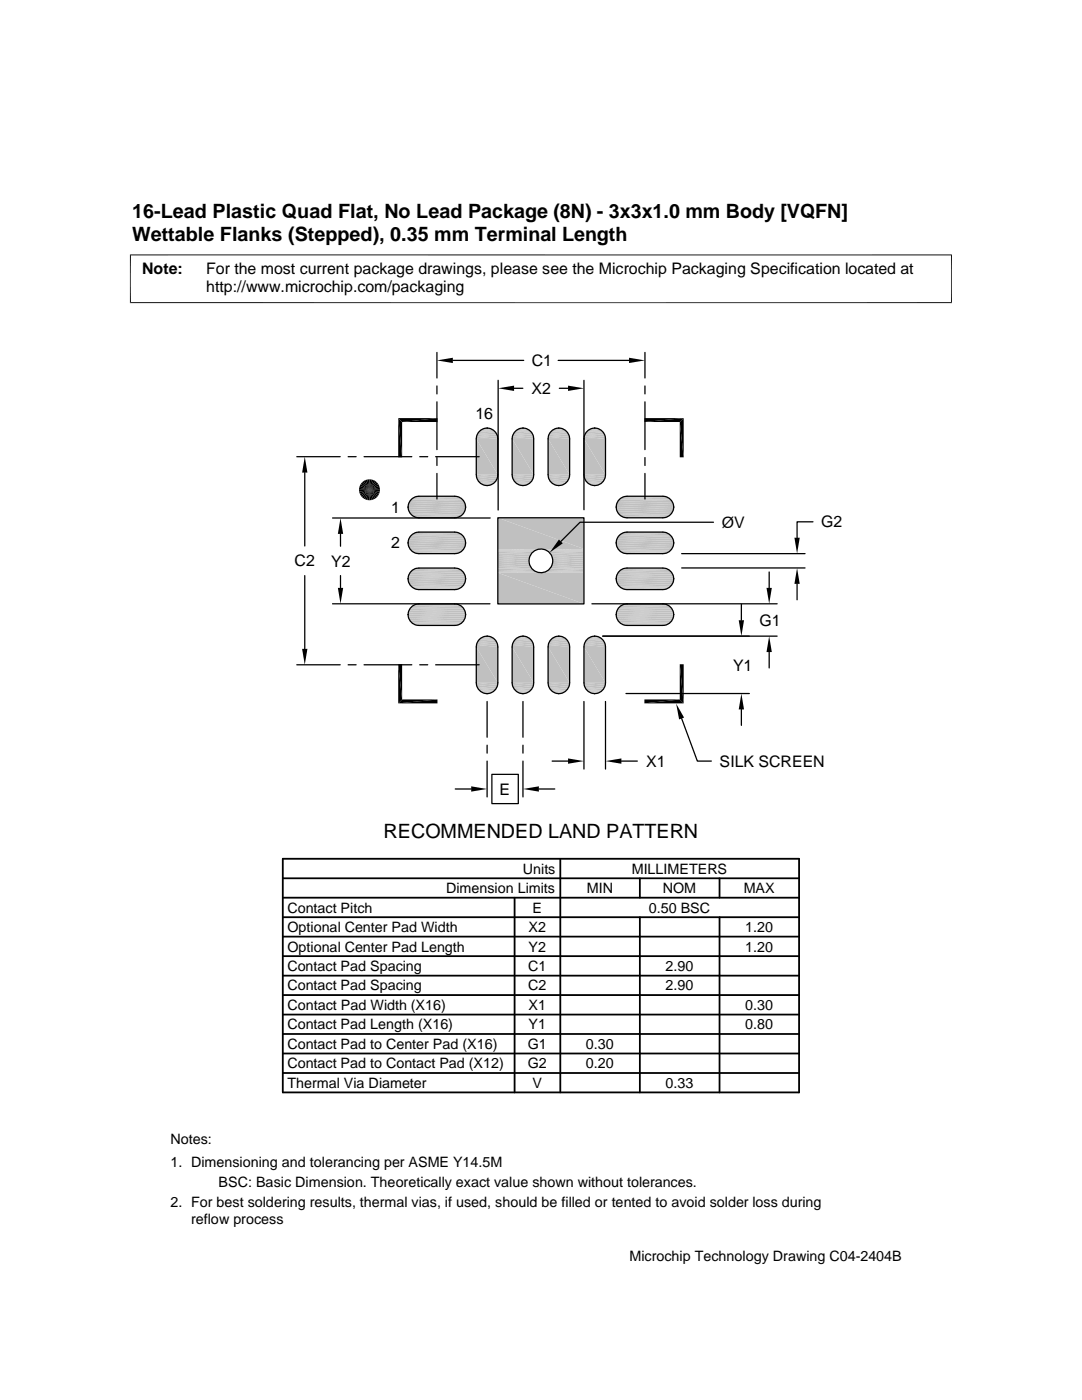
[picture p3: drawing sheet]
<svg xmlns="http://www.w3.org/2000/svg" width="216mm" height="279mm" viewBox="0 0 216 279" stroke-linecap="round" stroke-linejoin="round" font-family="sans-serif">
<g fill="#c0c0c0">
<path d="M96.8 85.5h.8z"/>
<path d="M103.9 85.5h.9z"/>
<path d="M111.1 85.5h.8z"/>
<path d="M118.3 85.5h.8z"/>
<path d="M117.9 85.6l.4-.1 1.2 .1z"/>
<path d="M118.3 85.5l1.2 .1z"/>
<path d="M110.7 85.6l.4-.1 1.2 .1z"/>
<path d="M111.1 85.5l1.2 .1z"/>
<path d="M103.5 85.6l.4-.1 1.3 .1z"/>
<path d="M103.9 85.5l1.3 .1z"/>
<path d="M96.4 85.6l.4-.1 1.2 .1z"/>
<path d="M96.8 85.5l1.2 .1z"/>
</g>
<path d="M96 85.7h2.4M103.1 85.7h2.4M110.3 85.7h2.4M117.5 85.7h2.4" fill="none" stroke="#c0c0c0" stroke-width=".21"/>
<path d="M95.7 85.9h3M102.8 85.9h3.1M110 85.9h3M117.2 85.9h3" fill="none" stroke="#c0c0c0" stroke-width=".25"/>
<path d="M95.4 86.2h3.6M102.6 86.2h3.5M109.7 86.2h3.6M116.9 86.2h3.6" fill="none" stroke="#c0c0c0" stroke-width=".34"/>
<path d="M95.2 86.6h4M102.4 86.6h3.9M109.5 86.6h4M116.7 86.6h4" fill="none" stroke="#c0c0c0" stroke-width=".36"/>
<path d="M95.1 87h4.2M102.2 87h4.2M109.4 87h4.2M116.6 87h4.2" fill="none" stroke="#c0c0c0" stroke-width=".4"/>
<path d="M95 87.4h4.3M102.2 87.4h4.3M109.4 87.4h4.3M116.5 87.4h4.3" fill="none" stroke="#c0c0c0" stroke-width=".42"/>
<g fill="#c0c0c0">
<path d="M116.5 87.6l4.3 7.1h-4.3z"/>
<path d="M116.5 87.6h4.3v7.1z"/>
<path d="M109.4 87.6l4.3 7.1h-4.3z"/>
<path d="M109.4 87.6h4.3v7.1z"/>
<path d="M102.2 87.6l4.3 7.1h-4.3z"/>
<path d="M102.2 87.6h4.3v7.1z"/>
<path d="M95 87.6l4.3 7.1h-4.3z"/>
<path d="M95 87.6h4.3v7.1z"/>
</g>
<path d="M95 95h4.3M102.2 95h4.3M109.4 95h4.3M116.5 95h4.3" fill="none" stroke="#c0c0c0" stroke-width=".42"/>
<path d="M95.1 95.4h4.2M102.2 95.4h4.2M109.4 95.4h4.2M116.6 95.4h4.2" fill="none" stroke="#c0c0c0" stroke-width=".4"/>
<path d="M95.2 95.8h4M102.4 95.8h3.9M109.5 95.8h4M116.7 95.8h3.9" fill="none" stroke="#c0c0c0" stroke-width=".38"/>
<path d="M95.4 96.1h3.6M102.6 96.1h3.5M109.7 96.1h3.6M116.9 96.1h3.6" fill="none" stroke="#c0c0c0" stroke-width=".32"/>
<path d="M95.7 96.4h3M102.8 96.4h3.1M110 96.4h3M117.2 96.4h3" fill="none" stroke="#c0c0c0" stroke-width=".28"/>
<path d="M96 96.6h2.4M103.1 96.6h2.4M110.3 96.6h2.4M117.5 96.6h2.4" fill="none" stroke="#c0c0c0" stroke-width=".2"/>
<g fill="#c0c0c0">
<path d="M96.8 96.9h.8z"/>
<path d="M103.9 96.9h.9z"/>
<path d="M111.1 96.9h.8z"/>
<path d="M118.3 96.9h.8z"/>
<path d="M117.9 96.7l1.2 .2z"/>
<path d="M117.9 96.7h1.6l-.4 .2z"/>
<path d="M110.7 96.7l1.2 .2z"/>
<path d="M110.7 96.7h1.6l-.4 .2z"/>
<path d="M103.5 96.7l1.3 .2z"/>
<path d="M103.5 96.7h1.7l-.4 .2z"/>
<path d="M96.4 96.7l1.2 .2z"/>
<path d="M96.4 96.7h1.6l-.4 .2z"/>
</g>
<g fill="none" stroke="#c0c0c0" stroke-width=".2">
<path d="M82.4 99.3h9.5M82.8 99.1h8.8M83.2 99.1h8M123.9 99.3h9.6M124.3 99.1h8.8M124.7 99.1h8M82.4 103.1h9.5M82.8 106.3h8.8M82.8 113.5h8.8M82.8 103.2h8.8M82.8 110.4h8.8M82.8 117.6h8.8"/>
<path d="M83.2 106.2h8M83.2 113.4h8M83.2 103.3h8M83.2 110.5h8M83.2 117.6h8M123.9 103.1h9.6M124.3 106.3h8.8M124.3 113.5h8.8M124.3 103.2h8.8M124.3 110.4h8.8M124.3 117.6h8.8M124.7 103.3h8"/>
<path d="M124.7 110.5h8M124.7 117.6h8M124.7 106.2h8M124.7 113.4h8M82.4 124.6h9.5M82.4 120.8h9.5M82.8 120.6h8.8M82.8 124.7h8.8M83.2 120.5h8M83.2 124.8h8M123.9 124.6h9.6M123.9 120.8h9.6"/>
<path d="M124.3 120.6h8.8M124.3 124.7h8.8M124.7 124.8h8M124.7 120.5h8"/>
</g>
<path d="M82.1 99.5h10.2M123.6 99.5h10.2M82.1 102.8h10.2M123.6 102.8h10.2M82.1 124.3h10.2M82.1 121h10.2M123.6 121h10.2M123.6 124.3h10.2" fill="none" stroke="#c0c0c0" stroke-width=".28"/>
<path d="M81.8 99.8h10.7M123.3 99.8h10.7M81.8 102.5h10.7M81.8 116.9h10.7M81.8 107h10.7M123.3 107h10.7M123.3 102.5h10.7M123.3 116.9h10.7M81.8 124h10.7M81.8 121.3h10.7M123.3 121.3h10.7M123.3 124h10.7" fill="none" stroke="#c0c0c0" stroke-width=".32"/>
<path d="M81.6 100.2h11.1M81.6 107.3h11.1M81.6 102.2h11.1M81.6 116.5h11.1M123.1 102.2h11.2M123.1 116.5h11.2M123.1 100.2h11.2M123.1 107.3h11.2M81.6 121.7h11.1M81.6 123.7h11.1M123.1 123.7h11.2M123.1 121.7h11.2" fill="none" stroke="#c0c0c0" stroke-width=".38"/>
<g fill="none" stroke="#c0c0c0" stroke-width=".4">
<path d="M81.4 101.4h11.5M81.5 101.8h11.4M81.5 109h11.4M81.5 116.1h11.4M81.5 100.6h11.4M81.5 107.7h11.4M81.5 114.9h11.4M123 101.4h11.4M123 100.6h11.4M123 107.7h11.4M123 114.9h11.4M123 101.8h11.4"/>
<path d="M123 109h11.4M123 116.1h11.4M81.4 122.5h11.5M81.5 123.3h11.4M81.5 122.1h11.4M123 122.5h11.4M123 122.1h11.4M123 123.3h11.4"/>
</g>
<path d="M81.4 101h11.5M81.4 108.1h11.5M81.4 115.3h11.5M81.4 108.6h11.5M81.4 115.7h11.5M123 101h11.4M123 108.1h11.4M123 115.3h11.4M123 108.6h11.4M123 115.7h11.4M81.4 122.9h11.5M123 122.9h11.4" fill="none" stroke="#c0c0c0" stroke-width=".42"/>
<path d="M82.4 110.2h9.5M82.4 117.4h9.5M82.4 106.5h9.5M82.4 113.6h9.5M123.9 110.2h9.6M123.9 117.4h9.6M123.9 106.5h9.6M123.9 113.6h9.6" fill="none" stroke="#c0c0c0" stroke-width=".21"/>
<path d="M82.1 110h10.2M82.1 117.2h10.2M82.1 106.7h10.2M82.1 113.9h10.2M123.6 106.7h10.2M123.6 113.9h10.2M123.6 110h10.2M123.6 117.2h10.2" fill="none" stroke="#c0c0c0" stroke-width=".25"/>
<path d="M81.6 114.5h11.1M81.6 109.4h11.1M123.1 109.4h11.2M123.1 114.5h11.2" fill="none" stroke="#c0c0c0" stroke-width=".36"/>
<path d="M81.8 109.7h10.7M81.8 114.2h10.7M123.3 114.2h10.7M123.3 109.7h10.7" fill="none" stroke="#c0c0c0" stroke-width=".34"/>
<g fill="#c0c0c0">
<path d="M96.8 127h.8z"/>
<path d="M103.9 127h.9z"/>
<path d="M111.1 127h.8z"/>
<path d="M118.3 127h.8z"/>
<path d="M117.9 127.1l.4-.1 1.2 .1z"/>
<path d="M118.3 127l1.2 .1z"/>
<path d="M110.7 127.1l.4-.1 1.2 .1z"/>
<path d="M111.1 127l1.2 .1z"/>
<path d="M103.5 127.1l.4-.1 1.3 .1z"/>
<path d="M103.9 127l1.3 .1z"/>
<path d="M96.4 127.1l.4-.1 1.2 .1z"/>
<path d="M96.8 127l1.2 .1z"/>
</g>
<path d="M96 127.2h2.4M103.1 127.2h2.4M110.3 127.2h2.4M117.5 127.2h2.4" fill="none" stroke="#c0c0c0" stroke-width=".2"/>
<path d="M95.7 127.5h3M102.8 127.5h3.1M110 127.5h3M117.2 127.5h3" fill="none" stroke="#c0c0c0" stroke-width=".28"/>
<path d="M95.4 127.8h3.6M102.6 127.8h3.5M109.7 127.8h3.6M116.9 127.8h3.6" fill="none" stroke="#c0c0c0" stroke-width=".32"/>
<path d="M95.2 128.1h4M102.4 128.1h3.9M109.5 128.1h4M116.7 128.1h4" fill="none" stroke="#c0c0c0" stroke-width=".38"/>
<path d="M95.1 128.5h4.2M102.2 128.5h4.2M109.4 128.5h4.2M116.6 128.5h4.2" fill="none" stroke="#c0c0c0" stroke-width=".4"/>
<path d="M95 128.9h4.3M102.2 128.9h4.3M109.4 128.9h4.3M116.5 128.9h4.3" fill="none" stroke="#c0c0c0" stroke-width=".42"/>
<g fill="#c0c0c0">
<path d="M116.5 129.1l4.3 7.2h-4.3z"/>
<path d="M116.5 129.1h4.3v7.2z"/>
<path d="M109.4 129.1l4.3 7.2h-4.3z"/>
<path d="M109.4 129.1h4.3v7.2z"/>
<path d="M102.2 129.1l4.3 7.2h-4.3z"/>
<path d="M102.2 129.1h4.3v7.2z"/>
<path d="M95 129.1l4.3 7.2h-4.3z"/>
<path d="M95 129.1h4.3v7.2z"/>
</g>
<path d="M95 136.5h4.3M102.2 136.5h4.3M109.4 136.5h4.3M116.5 136.5h4.3" fill="none" stroke="#c0c0c0" stroke-width=".42"/>
<path d="M95.1 136.9h4.2M102.2 136.9h4.2M109.4 136.9h4.2M116.6 136.9h4.2" fill="none" stroke="#c0c0c0" stroke-width=".4"/>
<path d="M95.2 137.3h4M102.4 137.3h3.9M109.5 137.3h4M116.7 137.3h3.9" fill="none" stroke="#c0c0c0" stroke-width=".36"/>
<path d="M95.4 137.6h3.6M102.6 137.6h3.5M109.7 137.6h3.6M116.9 137.6h3.6" fill="none" stroke="#c0c0c0" stroke-width=".34"/>
<path d="M95.7 137.9h3M102.8 137.9h3.1M110 137.9h3M117.2 137.9h3" fill="none" stroke="#c0c0c0" stroke-width=".25"/>
<path d="M96 138.2h2.4M103.1 138.2h2.4M110.3 138.2h2.4M117.5 138.2h2.4" fill="none" stroke="#c0c0c0" stroke-width=".21"/>
<g fill="#c0c0c0">
<path d="M96.8 138.4h.8z"/>
<path d="M103.9 138.4h.9z"/>
<path d="M111.1 138.4h.8z"/>
<path d="M118.3 138.4h.8z"/>
<path d="M117.9 138.3l1.2 .1z"/>
<path d="M117.9 138.3h1.6l-.4 .1z"/>
<path d="M110.7 138.3l1.2 .1z"/>
<path d="M110.7 138.3h1.6l-.4 .1z"/>
<path d="M103.5 138.3l1.3 .1z"/>
<path d="M103.5 138.3h1.7l-.4 .1z"/>
<path d="M96.4 138.3l1.2 .1z"/>
<path d="M96.4 138.3h1.6l-.4 .1z"/>
<path d="M99.3 103.3l17.2 6.3h-17.2z"/>
<path d="M99.3 103.3h17.2v6.3z"/>
</g>
<path d="M99.3 109.6h17.2M99.3 109.7h8.2M99.3 109.8h7.8M99.3 114.1h7.8M99.3 114.2h8.2M99.3 114.3h17.2M108.3 109.7h8.2M108.3 114.2h8.2M108.7 114.1h7.8M108.7 109.8h7.8" fill="none" stroke="#c0c0c0" stroke-width=".2"/>
<path d="M99.3 110h7.4M99.3 113.9h7.4M109.1 110h7.4M109.1 113.9h7.4" fill="none" stroke="#c0c0c0" stroke-width=".23"/>
<path d="M99.3 110.3h7.1M99.3 113.6h7.1M109.5 113.6h7M109.5 110.3h7" fill="none" stroke="#c0c0c0" stroke-width=".3"/>
<path d="M99.3 110.6h6.8M99.3 113.3h6.8M109.7 110.6h6.8M109.7 113.3h6.8" fill="none" stroke="#c0c0c0" stroke-width=".34"/>
<path d="M99.3 110.9h6.6M99.3 112.9h6.6M110 112.9h6.5M110 110.9h6.5" fill="none" stroke="#c0c0c0" stroke-width=".38"/>
<path d="M99.3 111.3h6.4M99.3 111.7h6.3M99.3 112.1h6.3M99.3 112.5h6.4M110.2 111.3h6.3M110.2 112.5h6.3M110.3 112.1h6.2M110.3 111.7h6.2" fill="none" stroke="#c0c0c0" stroke-width=".4"/>
<g fill="#c0c0c0">
<path d="M99.3 114.3l17.2 6.2h-17.2z"/>
<path d="M99.3 114.3h17.2v6.2z"/>
</g>
<g fill="none" stroke="#000" stroke-width=".25">
<path d="M87.2 70.3v5.1M87.2 77v1.6M90.4 71.9h14.1M99.4 75.9v25.9M102.6 77.5h1.7M111.4 71.9h14.1M111.6 77.5h1.7M116.5 75.9v25.8M128.7 70.3v5.1M128.7 77v1.6M59.2 91.1h8.7M60.8 94.3v14.7"/>
<path d="M69.5 91.1h1.6M72.6 91.1h9.6M83.8 91.1h1.5M86.9 91.1h8.7M87.2 80.2v9.5M87.2 91.3v1.6M87.2 94.5v5.1M97.2 85.4a2.18 2.18 0 0 1 2.1 2.2v7.1a2.15 2.15 0 0 1-2.1 2.2M97.2 85.4a2.18 2.18 0 0 0-2.2 2.2v7.1a2.15 2.15 0 0 0 2.2 2.2M97.2 96.9h.1M97.2 85.4h.1M104.4 85.4a2.16 2.16 0 0 1 2.1 2.2v7.1a2.13 2.13 0 0 1-2.1 2.2"/>
<path d="M104.4 85.4a2.18 2.18 0 0 0-2.2 2.2v7.1a2.17 2.17 0 0 0 2.2 2.2M104.4 96.9h.1M104.4 85.4h.1M111.5 85.4a2.18 2.18 0 0 1 2.2 2.2v7.1a2.17 2.17 0 0 1-2.2 2.2M111.5 85.4a2.16 2.16 0 0 0-2.1 2.2v7.1a2.13 2.13 0 0 0 2.1 2.2M111.5 96.9h.1M111.5 85.4h.1M116.5 94.7a2.15 2.15 0 0 0 2.2 2.2M118.7 85.4a2.18 2.18 0 0 1 2.1 2.2v7.1a2.15 2.15 0 0 1-2.1 2.2M118.7 85.4a2.18 2.18 0 0 0-2.2 2.2M118.7 96.9h.1M118.7 85.4h.1"/>
<path d="M128.7 80.2v9.5M128.7 91.3v1.6M128.7 94.5v5.1M60.8 114.9v14.6M66.4 103.4h31.4M67.9 106.6v2.4M67.9 114.9v2.4M81.4 115.5h.1M81.4 108.4h.1M81.4 101.2h.1M92.9 115.5a2.14 2.14 0 0 0-2.2-2.1h-7.1a2.15 2.15 0 0 0-2.2 2.1M92.9 108.4a2.16 2.16 0 0 0-2.2-2.2h-7.1a2.19 2.19 0 0 0-2.2 2.2"/>
<path d="M92.9 101.2a2.15 2.15 0 0 0-2.2-2.2h-7.1a2.17 2.17 0 0 0-2.2 2.2M92.9 115.5h.1M92.9 108.4h.1M92.9 101.2h.1M92.9 115.5a2.16 2.16 0 0 1-2.2 2.2h-7.1a2.19 2.19 0 0 1-2.2-2.2M92.9 108.4a2.14 2.14 0 0 1-2.2 2.1h-7.1a2.15 2.15 0 0 1-2.2-2.1M92.9 101.2a2.15 2.15 0 0 1-2.2 2.1h-7.1a2.17 2.17 0 0 1-2.2-2.1M99.3 103.3h17.2v17.2h-17.2zM123 115.5h.1M123 108.4h.1M123 101.2h.1M134.4 101.2a2.18 2.18 0 0 0-2.1-2.2h-7.2a2.15 2.15 0 0 0-2.1 2.2"/>
<path d="M134.4 108.4a2.18 2.18 0 0 0-2.1-2.2h-7.2a2.17 2.17 0 0 0-2.1 2.2M134.4 115.5a2.16 2.16 0 0 0-2.1-2.1h-7.2a2.13 2.13 0 0 0-2.1 2.1M134.4 115.5h.1M134.4 108.4h.1M134.4 101.2h.1M134.4 101.2a2.18 2.18 0 0 1-2.1 2.1h-7.2a2.15 2.15 0 0 1-2.1-2.1M134.4 108.4a2.16 2.16 0 0 1-2.1 2.1h-7.2a2.13 2.13 0 0 1-2.1-2.1M134.4 115.5a2.18 2.18 0 0 1-2.1 2.2h-7.2a2.17 2.17 0 0 1-2.1-2.2M136 110.5h24.6M136 113.3h24.6M142.4 104.2h-26.7l-3.8 3.9M153.5 114.2v3.1"/>
<path d="M159 116.5v3.2M162.2 104.1h-3.2v3.2M59.2 132.7h8.7M66.4 120.5h31.4M69.5 132.7h1.6M72.6 132.7h9.6M81.4 122.7h.1M83.6 120.5a2.17 2.17 0 0 0-2.2 2.2M83.8 132.7h1.5M86.9 132.7h8.7M90.7 120.5a2.15 2.15 0 0 1 2.2 2.2M92.9 122.7h.1"/>
<path d="M92.9 122.7a2.15 2.15 0 0 1-2.2 2.1h-7.1a2.17 2.17 0 0 1-2.2-2.1M97.2 140v7.1M97.2 127a2.15 2.15 0 0 1 2.1 2.1v7.2a2.17 2.17 0 0 1-2.1 2.1M97.2 127a2.15 2.15 0 0 0-2.2 2.1v7.2a2.17 2.17 0 0 0 2.2 2.1M97.2 127h.1M97.2 138.4h.1M104.4 140v7.1M104.4 127a2.14 2.14 0 0 1 2.1 2.1v7.2a2.15 2.15 0 0 1-2.1 2.1M104.4 127a2.16 2.16 0 0 0-2.2 2.1v7.2a2.19 2.19 0 0 0 2.2 2.1M104.4 127h.1M104.4 138.4h.1M111.5 127a2.16 2.16 0 0 1 2.2 2.1v7.2a2.19 2.19 0 0 1-2.2 2.1"/>
<path d="M111.5 127a2.14 2.14 0 0 0-2.1 2.1v7.2a2.15 2.15 0 0 0 2.1 2.1M111.5 127h.1M111.5 138.4h.1M116.5 140v13.5M118.1 120.5h37M118.7 127a2.15 2.15 0 0 1 2.1 2.1v7.2a2.17 2.17 0 0 1-2.1 2.1M118.7 127a2.15 2.15 0 0 0-2.2 2.1v7.2a2.17 2.17 0 0 0 2.2 2.1M118.7 127h.1M118.7 138.4h.1M120.3 127h34.8M120.8 140v13.5M123 122.7h.1"/>
<path d="M124.9 138.4h24.6M125.1 120.5a2.15 2.15 0 0 0-2.1 2.2M132.3 120.5a2.17 2.17 0 0 1 2.1 2.2M134.4 122.7h.1M134.4 122.7a2.18 2.18 0 0 1-2.1 2.1h-7.2a2.15 2.15 0 0 1-2.1-2.1M147.9 120.6v3.2M153.5 130.1v3.2M90.8 157.5h3.2M97.2 148.7v1.6M97.2 151.9v7.1M98.1 154.5h5.3v5.9h-5.3zM104.4 148.7v1.6"/>
<path d="M104.4 151.9v7.1M107.5 157.5h3.2M110.2 151.9h3.1M124 151.9h3.2M136 143.4l3.1 8.5h2.8M147.9 141.6v3.2"/>
<circle cx="107.9" cy="111.9" r="2.37"/>
</g>
<g fill="none" stroke="#000" stroke-width=".36">
<path d="M56.4 175.3h103M56.4 171.4h103v46.6h-103zM56.4 179.2h103M102.7 179.2v38.8M111.8 171.4v46.6M127.7 175.3v3.9M143.6 175.3v3.9M56.4 198.6h103M56.4 186.9h103M56.4 183h103M56.4 190.8h103M56.4 194.7h103"/>
<path d="M127.7 183v35M143.6 183v35M56.4 202.5h103M56.4 210.2h103M56.4 206.4h103M56.4 214.1h103"/>
</g>
<g fill="#000">
<path d="M87.2 71.9l3.2-.5v1.1zM99.4 77.5l3.2-.5v1zM113.3 77l3.2 .5-3.2 .5zM125.5 71.4l3.2 .5-3.2 .6zM60.8 91.1l.5 3.2h-1zM71.7 98.1l2-.4-1.9 .9zM71.8 96.9l1.9 .8-2-.4zM71.8 98.6l1.9-.9-1.7 1.2zM72 96.6l1.7 1.1-1.9-.8zM72 98.9l1.7-1.2-1.5 1.5zM72.2 96.3l1.5 1.4-1.7-1.1zM73.7 97.7l-1.1 1.8-.4-.3z"/>
<path d="M72.2 96.3l.4-.3 1.1 1.7zM73.7 97.7l-.8 2-.3-.2zM72.6 96l.3-.2 .8 1.9zM73.7 97.7l-.4 2.1-.4-.1zM72.9 95.8l.4-.1 .4 2zM73.7 97.7l.8 2-.4 .1zM74.1 95.7l.4 .1-.8 1.9zM73.7 97.7l1.2 1.8-.4 .2zM74.5 95.8l.4 .2-1.2 1.7zM73.7 97.7l1.5 1.5-.3 .3zM74.9 96l.3 .3-1.5 1.4zM73.7 97.7l1.8 1.2-.3 .3z"/>
<path d="M73.7 97.7l1.5-1.4 .3 .3zM73.7 97.7l1.9 .9-.1 .3zM73.7 97.7l1.8-1.1 .1 .3zM73.7 97.7l2.1 .4-.2 .5zM73.7 97.7l1.9-.8 .2 .4zM79.5 83.4l.7 7.9h-.7zM79.5 83.4h7.8l-7.1 .8zM79.5 83.4l.7 .8v7.1zM80.2 84.2l7.1-.8v.8zM128.6 83.4h7.8l-7.8 .8zM128.6 84.2l7.8-.8-.8 .8zM135.6 84.2l.8 7.1h-.8z"/>
<path d="M135.6 84.2l.8-.8v7.9zM67.9 103.4l.6 3.2h-1.1zM67.4 117.3h1.1l-.6 3.2zM111.5 107.7l.8 .7-2.6 1.9zM153 117.3h1l-.5 3.2zM159 113.3l.6 3.2h-1.1zM158.5 107.3h1.1l-.6 3.2zM60.3 129.5h1l-.5 3.2zM79.5 132.6h.7v7zM79.5 140.4l.7-.8h7.1zM135.6 132.6l.8 7.8-.8-.8zM128.6 139.6h7l-7 .8z"/>
<path d="M135.6 132.6h.8v7.8zM147.4 123.8h1.1l-.6 3.2zM153.5 127l.5 3.1h-1zM79.5 132.6l.7 7-.7 .8zM79.5 140.4l7.8-.8v.8zM94 156.9l3.2 .6-3.2 .5zM104.4 157.5l3.1-.6v1.1zM113.3 151.4l3.2 .5-3.2 .5zM120.8 151.9l3.2-.5v1zM134.9 140.4l1.6 2.8-1 .4zM128.6 140.4l7-.8 .8 .8zM147.9 138.4l.6 3.2h-1.1z"/>
</g>
<path d="M71.6 97.5h4.2" fill="none" stroke="#000" stroke-width=".42"/>
<path d="M73.5 95.7v4.1M73.9 95.7v4.1M75.8 97.9h-4.2" fill="none" stroke="#000" stroke-width=".4"/>
<path d="M26 50.8v9.7M189.9 50.8v9.7M189.9 50.9h-164M25.9 60.4h164" fill="none" stroke="#000" stroke-width=".2"/>
<g font-size="3.9">
<text x="26.4" y="43.5">16-Lead Plastic Quad Flat, No Lead Package (8N) - 3x3x1.0 mm Body [VQFN]</text>
<text x="26.4" y="48">Wettable Flanks (Stepped), 0.35 mm Terminal Length</text>
<text x="76.5" y="167.3">RECOMMENDED LAND PATTERN</text>
</g>
<g font-size="3.2">
<text x="28.4" y="54.6">Note:</text>
<text x="41.1" y="54.6">For the most current package drawings, please see the Microchip Packaging Specification located at</text>
<text x="41.1" y="58.3">http://www.microchip.com/packaging</text>
<text x="106.1" y="73">C1</text>
<text x="94.9" y="83.6">16</text>
<text x="106.1" y="78.6">X2</text>
<text x="78.1" y="102.3">1</text>
<text x="144" y="105.4">ØV</text>
<text x="163.8" y="105.3">G2</text>
<text x="58.8" y="113">C2</text>
<text x="66.1" y="113.1">Y2</text>
<text x="78.1" y="109.3">2</text>
<text x="151.6" y="124.9">G1</text>
<text x="146.3" y="133.8">Y1</text>
<text x="128.9" y="153">X1</text>
<text x="143.6" y="153.1">SILK SCREEN</text>
<text x="99.7" y="158.6">E</text>
</g>
<g font-size="2.9">
<text x="89" y="178.2">Dimension Limits</text>
<text x="104.3" y="174.4">Units</text>
<text x="117.1" y="178.2">MIN</text>
<text x="126" y="174.4">MILLIMETERS</text>
<text x="132.3" y="178.2">NOM</text>
<text x="148.4" y="178.2">MAX</text>
<text x="57.3" y="182.1">Contact Pitch</text>
<text x="106.3" y="182.1">E</text>
<text x="129.5" y="182.1">0.50 BSC</text>
<text x="57.3" y="186">Optional Center Pad Width</text>
<text x="57.3" y="189.9">Optional Center Pad Length</text>
<text x="105.5" y="189.9">Y2</text>
<text x="105.5" y="186">X2</text>
<text x="148.7" y="189.9">1.20</text>
<text x="148.7" y="186">1.20</text>
<text x="57.3" y="193.8">Contact Pad Spacing</text>
<text x="57.3" y="197.7">Contact Pad Spacing</text>
<text x="105.4" y="193.8">C1</text>
<text x="105.4" y="197.7">C2</text>
<text x="132.8" y="193.8">2.90</text>
<text x="132.8" y="197.7">2.90</text>
<text x="57.3" y="201.6">Contact Pad Width (X16)</text>
<text x="105.5" y="201.6">X1</text>
<text x="148.7" y="201.6">0.30</text>
<text x="57.3" y="205.4">Contact Pad Length (X16)</text>
<text x="57.3" y="209.3">Contact Pad to Center Pad (X16)</text>
<text x="105.3" y="209.3">G1</text>
<text x="105.5" y="205.4">Y1</text>
<text x="116.9" y="209.3">0.30</text>
<text x="148.7" y="205.4">0.80</text>
<text x="57.3" y="213.2">Contact Pad to Contact Pad (X12)</text>
<text x="105.3" y="213.2">G2</text>
<text x="116.9" y="213.2">0.20</text>
<text x="57.3" y="217.1">Thermal Via Diameter</text>
<text x="106.3" y="217.1">V</text>
<text x="132.8" y="217.1">0.33</text>
<text x="34" y="228.3">Notes:</text>
<text x="34" y="232.9">1. Dimensioning and tolerancing per ASME Y14.5M</text>
<text x="43.6" y="236.9">BSC: Basic Dimension. Theoretically exact value shown without tolerances.</text>
<text x="34" y="241">2. For best soldering results, thermal vias, if used, should be filled or tented to avoid solder loss during</text>
<text x="38.1" y="244.3">reflow process</text>
<text x="125.6" y="251.7">Microchip Technology Drawing C04-2404B</text>
</g>
</svg>
